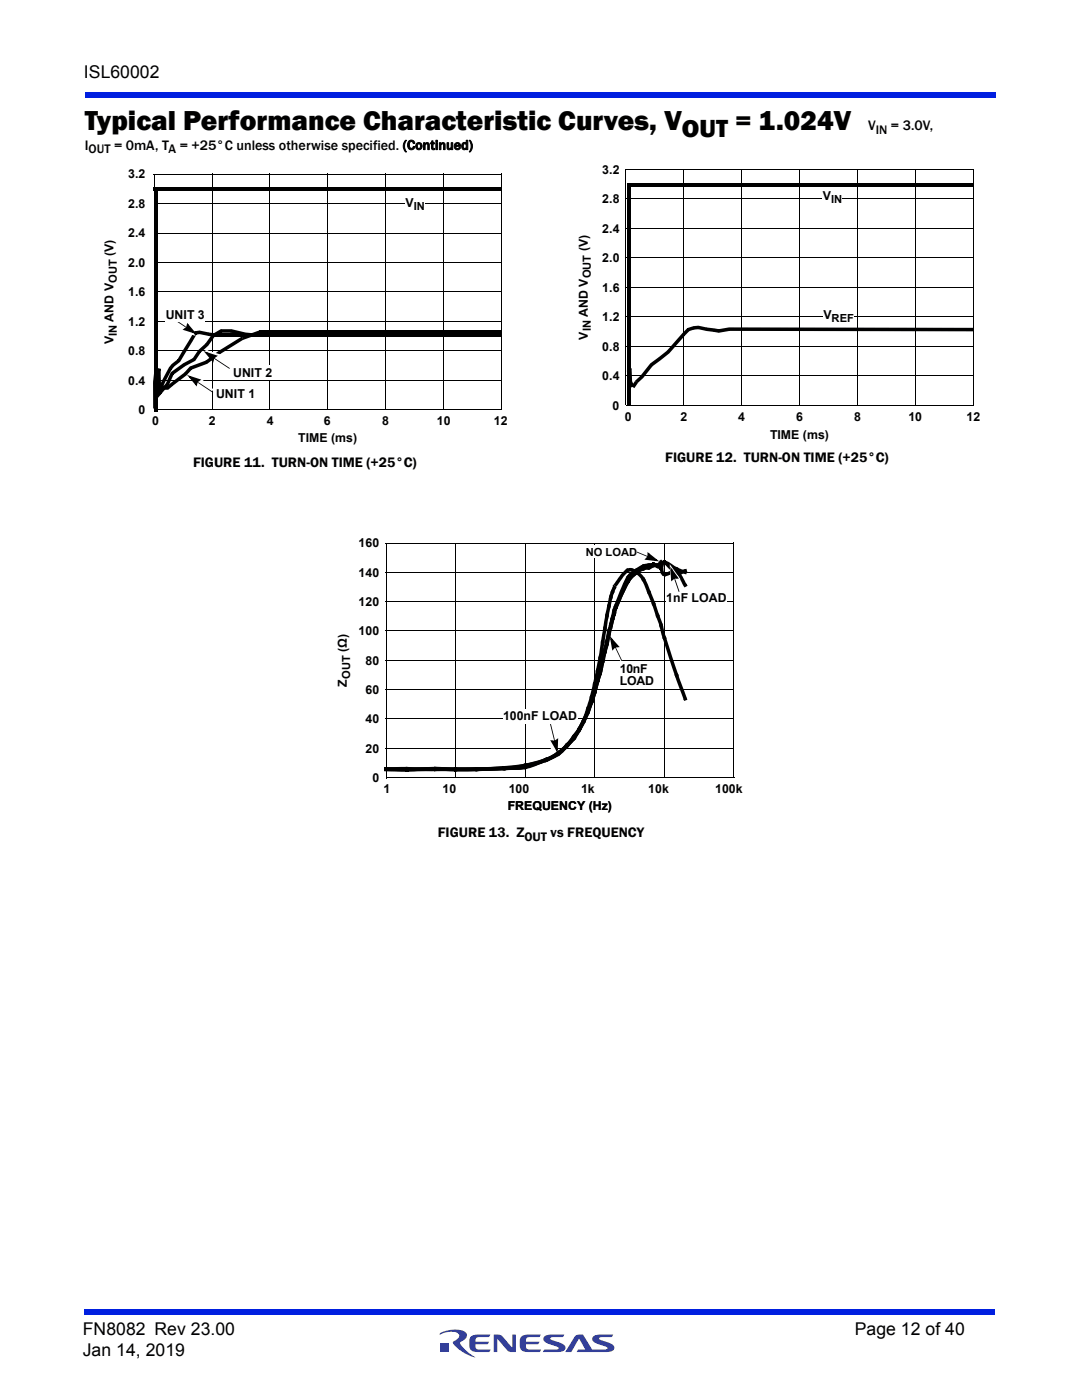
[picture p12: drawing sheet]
<svg xmlns="http://www.w3.org/2000/svg" width="216mm" height="279mm" viewBox="0 0 216 279" stroke-linecap="round" stroke-linejoin="round" font-family="sans-serif">
<g fill="#333f99">
<path d="M98.5 266.3h.7a1.2 1.2 0 0 1 1.1 .5l1.9 2.2v-2.7h.7v3.5h-.7a1.04 1.04 0 0 1-1-.4l-2-2.2v2.6h-.7z"/>
<path d="M93.9 266.8l.8-.4 3.2-.1-.3 .5-2.3 .1a.7 .7 0 0 0-.4 .9h2.7l-.4 .5h-2.3v.4l.2 .5 .2 .1h2.6l-.3 .5h-2.3a1.36 1.36 0 0 1-1.7-1.2l.1-1.5z"/>
<path d="M104 266.8l.8-.4 3.1-.1-.3 .5-2.3 .1a.7 .7 0 0 0-.3 .9h2.7l-.4 .5h-2.3v.4l.1 .5 .3 .1h2.6l-.3 .5h-2.3a1.36 1.36 0 0 1-1.7-1.2l.1-1.5z"/>
<path d="M108.6 266.7l.8-.3 3.2-.1-.3 .5-2.5 .2v.3l.6 .2a3.4 3.4 0 0 1 2.4 1.3 .85 .85 0 0 1-1 1h-3.5l.3-.4 2.8-.2v-.3l-.6-.2a3.4 3.4 0 0 1-2.4-1.3l.1-.5z"/>
<path d="M114.8 266.6a1.8 1.8 0 0 1 1.5-.3l1.9 3h2.3l.7-.1v-.3l-.6-.2a3.4 3.4 0 0 1-2.4-1.3 .85 .85 0 0 1 1-1l3.2-.1-.3 .5-2.5 .2v.3l.6 .2a3.4 3.4 0 0 1 2.4 1.3 .85 .85 0 0 1-1 1h-6.5l.3-.4 1.4-.1-1.2-2.1-1.6 2.6h-1.2z"/>
<path d="M88 268h1.6v1.7h-1.6z"/>
<path d="M87.8 266.1a5.6 5.6 0 0 1 5.1-.2 1.19 1.19 0 0 1-.8 1.8l-.3 .3a6.8 6.8 0 0 0 3 2.9 7.1 7.1 0 0 1-4.4-3l.5-.4a.81 .81 0 0 0 .7-.8 .81 .81 0 0 0-.6-.8 5.3 5.3 0 0 0-3.3 .4z"/>
</g>
<g fill="#001fe0">
<path d="M16.9 261.3h181.7v1h-181.7z"/>
<path d="M16.9 18.4h181.7v1h-181.7z"/>
</g>
<g fill="none" stroke="#000" stroke-width=".2">
<path d="M30.7 34.8h69.3M30.8 34.8v47.1M42.3 34.8v47.1M53.9 34.8v47.1M65.4 34.8v47.1M76.9 34.8v47.1M88.5 34.8v47.1M100 34.7v47.2M30.8 58.3h69.3M30.8 52.4h69.3M30.8 46.5h69.3M30.8 40.6h69.3"/>
<path d="M30.8 75.9h69.3M30.8 70h69.3M30.8 64.1h69.3M30.8 81.8h69.3"/>
</g>
<path d="M42.2 34.7l.2 .1zM53.8 34.7l.2 .1zM65.3 34.7l.2 .1zM76.8 34.7l.2 .1zM88.4 34.7l.1 .1zM30.7 58.2l.1 .2zM30.7 52.3l.1 .2zM30.7 46.4l.1 .2zM30.7 40.6l.1 .1zM30.7 75.8l.1 .2zM30.7 69.9l.1 .2zM30.7 64.1l.1 .1z" fill="#000"/>
<path d="M80.9 39h3.9v3.4h-3.9z" fill="#fff"/>
<path d="M30.7 37.4h69.3v.7h-69.3zM42.8 66.5h57v.7h-57zM48.3 67.2l3.4-1.2 .1 .7-3.3 1.1zM48.9 66.4l1.6 .1v.7l-1.6-.1zM50.5 66.5h49.5v.7h-49.5zM51.7 66h48.3v.7h-48.3zM31.4 73.5l.7 .1v1.3h-.7h.7v3.8l-.5-.4 1.6-1.9 .5 .4-.6-.3 1-2.2a19.3 19.3 0 0 1 4.5-2.9l.4 .5-.6-.4 1.1-1.6 1.5-1.3 .5 .4-.5-.4a5.1 5.1 0 0 1 3-2.9h2.2l2.8 .7-.1 .7-2.9-.7 .2-.7-.1 .7h-2v-.7l.2 .6-1.6 1-.3-.6 .4 .5-1.3 1.8-1.5 1.4-.5-.5 .6 .4a4.5 4.5 0 0 1-3.2 2.8l-.3-.6 .3 .6-2.3 1.7-.4-.6 .5 .5a8.3 8.3 0 0 1-2.6 4l-.6 .7-.1-5.8 .6 .1-.8 2.9-.6-.2 .7 .1v5h-.7v-5.1zM30.8 73.5h.7l.5 4.7-.6-.3 2.3-4.5 .6-.8 1.2-.9 .5 .5-.6-.4 2.4-3.9 .6 .3-.6-.3 1-1.8 1-.1 1.9 .4-.1 .7 .1-.7 1.2 .1-.1 .7-3.1-.5 .2-.7-.1 .7-.7 .1-.2-.7 .4 .5-2.4 4-.6-.4 .6 .4a4.6 4.6 0 0 1-2.2 2.6l-.4-.6 .5 .6-.6 .6-.5-.4 .6 .3-1.1 2-.6-.3 .6 .3-1.7 3.6-.7-5.7h.7l-.2 2.5h-.7h.7l.1 5.6h-.7l-.1-5.6zM31 75.1h.6l.4 1.6-.5 .3 .4-.5 1.1 .6-.2 .7v-.7h.6l.3 .6-.5-.5 1.1-.9-.3 .2 2.8-2.1 .5 .5-.6-.5 1.2-1.2 3.2-1.3 .3 .6-.4-.5 2.7-2 4.6-2.8 .3 .6-4.5 2.8-.4-.6 .4 .5-2.7 2.1-3.2 1.2-.3-.7 .4 .6-1 1.1-2.9 2.2-.4-.5 .5 .5-1 .8a2.38 2.38 0 0 1-2.1-.8l-.4-1.8h.7l-.3 1.5-.7-.1h.7v4.7h-.7v-4.7zM30.7 37.7h.7v44.3h-.7z" fill="#000"/>
<g fill="#fff">
<path d="M43.4 71.2l.4 .3-.2 .3-.4-.3z"/>
<path d="M40.8 69.7l3.5 1.1-.4 .3-2.6-.8 .1-.4 1.8 2.1-.3 .2 .2-.9 .4 .1-.3 1.1z"/>
<path d="M43.2 71.2l.6-.4 .2 .3-.6 .4-.3-.2z"/>
<path d="M43.8 71.5l2.3 1.5-.2 .3-2.3-1.5z"/>
</g>
<path d="M41.4 70.1l2.5 .8-.6 .5-.2 .7z" fill="#fff"/>
<path d="M40.6 70.1l2.9 .9-.5 .2-1.9-.6 .1-.3 1.4 1.5-.3 .3 .1-.7h.4l-.3 1zM42.7 71.3l.2 .2v.2l-.3-.2zM42.5 71.3l.5-.4 .2 .3-.5 .3zM42.9 71.5l3 2-.1 .1-2.9-1.9z" fill="#000"/>
<path d="M41.2 70.4l1.9 .7-.5 .3-.1 .6z" fill="#000"/>
<g fill="#fff">
<path d="M46.5 72.9h7.8v2.9h-7.8z"/>
<path d="M40.1 76l.3 .2-.1 .3-.4-.2z"/>
<path d="M37.5 74.5l3.5 1.1-.4 .2-2.6-.8 .1-.3 1.8 2.1-.3 .2 .2-.9 .4 .1-.3 1.1z"/>
<path d="M39.9 76l.6-.5 .2 .3-.6 .5-.3-.2z"/>
<path d="M40.4 76.2l2.4 1.6-.2 .3-2.3-1.6z"/>
</g>
<path d="M38.1 74.9l2.5 .8-.6 .4-.2 .8z" fill="#fff"/>
<path d="M37.3 74.8l2.9 1-.5 .2-1.9-.6 .1-.4 1.4 1.6-.3 .2 .1-.7 .4 .1-.3 .9zM39.3 76.1l.3 .2v.1l-.4-.2zM39.2 76l.5-.3 .2 .3-.5 .3-.3-.2zM39.6 76.3l2.9 1.9v.2l-2.9-1.9z" fill="#000"/>
<path d="M37.9 75.2l1.9 .6-.5 .4-.1 .5z" fill="#000"/>
<g fill="#fff">
<path d="M43.1 77.3h7.8v2.8h-7.8z"/>
<path d="M36.3 65l.4 .3-.2 .3-.4-.3z"/>
<path d="M36.7 64.3l2.4 2.8-3.5-1.1 .4-.3 2.6 .8-.1 .4-1.8-2.1 .3-.2-.2 .9-.4-.1z"/>
<path d="M35.9 65.7l.6-.4 .3 .2-.7 .5z"/>
<path d="M34 63.5l2.3 1.5-.1 .3-2.4-1.5z"/>
</g>
<path d="M36.8 64.7l1.7 2-2.5-.8 .6-.5z" fill="#fff"/>
<path d="M34.1 63.2l2.9 1.9-.1 .2-2.9-1.9zM36.7 65.6l.5-.3 .3 .1-.6 .5zM37 65.1l.3 .2v.2l-.4-.2zM37.4 64.4l1.8 2.3-2.8-.9 .5-.2 1.9 .6-.1 .3-1.4-1.5 .3-.3-.1 .7h-.4z" fill="#000"/>
<path d="M37.4 64.8l1.3 1.5-1.9-.6 .5-.3z" fill="#000"/>
<path d="M33.1 61.4h7.8v2.8h-7.8z" fill="#fff"/>
<g fill="none" stroke="#000" stroke-width=".2">
<path d="M124.8 33.8h69.4M124.8 39.7h69.4M124.9 33.8v47.1M136.5 33.8v47.2M148 33.8v47.2M159.6 33.8v47.2M171.1 33.8v47.2M182.6 33.8v47.2M194.2 33.7v47.2M124.8 57.3h69.4M124.8 51.5h69.4M124.8 45.6h69.4"/>
<path d="M124.8 75h69.4M124.8 69.1h69.4M124.8 63.2h69.4M124.9 80.8h69.3"/>
</g>
<path d="M125.2 36.5h68.9v.7h-68.9zM125.3 73.4l.7 .1 .1 2.7h-.7l.7-.1 .5 .9-.6 .3-.6-1-.1-2.8 .7 .1zM125.3 73.4l.7 .2-.3 .7-.6-.2zM126.7 76l.6 .4-.7 1.1-.6-.4zM129.7 72.6l.6 .4-2 2.5-1.1 1-.5-.5 1.1-1 .5 .5-.5-.5 2-2.5 1.6-1.2 .5 .6-.5-.6 1.7-1.3 .4 .5-.4-.5 3-3.5a2.73 2.73 0 0 1 2.2-1.4h.1a4.5 4.5 0 0 1 2.5 .2l-.1 .7 .1-.7 2.6 .4-.1 .7v-.7l2.1-.4 48.7 .1v.7l-48.7-.1v-.7l.1 .7-2.1 .4-1.1-.2 .1-.7-.1 .7-3.2-.5 .1-.7v.7l-.8 .1-.2-.7 .2 .7-1 .3-.4-.6 .5 .5-.9 1-.6-.5 .6 .5-3.2 3.5-3.3 2.6zM125.1 74.1h.7v6.2h-.7zM125.2 36.9h.7v44.1h-.7z" fill="#000"/>
<g fill="#fff">
<path d="M164.2 37.5h3.8v3.5h-3.8z"/>
<path d="M164.3 61.4h6.1v3.4h-6.1z"/>
</g>
<g fill="none" stroke="#000" stroke-width=".2">
<path d="M76.9 114.2h69.6M76.9 108.4h69.5M77 108.4v46.9M90.9 108.4v46.7M104.8 108.4v46.7M118.7 108.4v46.7M132.6 108.4v46.7M146.4 108.3v47M76.9 137.6h69.6M76.9 131.8h69.6M76.9 125.9h69.6M76.9 120.1h69.6"/>
<path d="M76.9 149.3h69.6M76.9 143.5h69.6M77 155.2h69.5"/>
</g>
<g fill="#fff">
<path d="M110.1 148.2l.3-.1 .2 .4-.4 .1z"/>
<path d="M109.3 148.3l.4 .1 1.4 2.3-.3 .2 .1-2.8h.3l-.7 .6-.2-.3 .9-.6-.1 3.6z"/>
<path d="M109.6 148.3l.8 .1 .1 .3h-.9z"/>
<path d="M109.4 145.3l.4-.1 .7 2.9-.4 .1z"/>
</g>
<path d="M109.6 148.5l.8 .1 .6-.5-.1 2.7z" fill="#fff"/>
<path d="M109.7 144.1h.1l.9 3.5-.2 .1zM110.2 147.8h.5l.1 .3h-.7zM109.8 147.7l.5 .1 1 1.8-.3 .2v-2.1h.4l-.6 .4-.2-.3 .8-.5-.1 3zM110.5 147.7l.2-.1 .1 .4h-.2z" fill="#000"/>
<path d="M110.1 147.9l.6 .1 .5-.3-.1 1.9z" fill="#000"/>
<g fill="#fff">
<path d="M100.4 141.5h14.8v2.9h-14.8z"/>
<path d="M122.4 129.1l.3-.2 .2 .4-.3 .2z"/>
<path d="M121.3 126.3l2.4 2.8-.5-.1-1.8-2 .3-.2 .5 2.7-.4 .1 .6-.7 .3 .2-.8 .9z"/>
<path d="M122.4 128.9l.9-.2 .1 .4-.8 .1z"/>
<path d="M122.6 129.5l.3-.2 1.7 3.5-.3 .1z"/>
</g>
<path d="M121.6 126.9l1.7 2-.7 .1-.6 .6z" fill="#fff"/>
<path d="M122.6 129.1l.2-.1 .2 .3-.2 .1zM121.7 126.9l2 2.2h-.6l-1.3-1.5 .3-.2 .4 2-.4 .1 .5-.6 .2 .3-.6 .7zM122.6 128.9l.7-.1v.4h-.6zM122.8 129.4l.2-.1 1.9 4.1-.1 .1z" fill="#000"/>
<path d="M122 127.5l1.3 1.5h-.6l-.4 .5z" fill="#000"/>
<g fill="#fff">
<path d="M123.7 132h5.5v2.8h-5.5z"/>
<path d="M128.7 110.9l.5 .2-.2 .3-.4-.2z"/>
<path d="M129 110.1l2.8 2.3-3.6-.4 .4-.4 2.6 .4v.3l-2.2-1.7 .3-.3v.9h-.4z"/>
<path d="M129 111.1l.3 .1-.6 .7-.3-.2z"/>
<path d="M127 110.2l1.7 .7-.1 .3-1.7-.7z"/>
</g>
<path d="M129.1 110.4l2.1 1.7-2.6-.3 .5-.6z" fill="#fff"/>
<path d="M126.7 109.9l2.4 1-.1 .2-2.4-1zM129.2 111l.4 .1-.5 .6-.3-.3zM129.1 110.9l.3 .1-.1 .2-.3-.1zM129.2 110.2l2.4 1.8-3-.3 .4-.3 2 .2-.1 .4-1.6-1.3 .2-.3 .1 .7h-.4z" fill="#000"/>
<path d="M129.4 110.6l1.5 1.2-1.9-.3 .4-.4z" fill="#000"/>
<path d="M116.9 108.9h10.2v2.5h-10.2z" fill="#fff"/>
<g fill="#000">
<path d="M121.5 119.1l.7 .2zM121.6 118.8l.7 .1-.1 .4-.7-.2zM121.5 119.1l.7 .2v.3l-.7-.1zM121.9 118l.7 .2-.4 1.1-.7-.2zM121.9 118l.7 .2zM122 117.7l.7 .2-.1 .3-.7-.2zM121.9 118l.7 .2-.2 .3-.6-.2zM122.3 117.2l.6 .3-.3 .7-.7-.2zM122.3 117.2l.6 .3zM122.4 116.9l.6 .3-.1 .3-.6-.3zM122.4 116.7l.6 .4-.2 .3-.6-.5zM124.2 114.3l.7-.7 .5 .5-.8 .8-1.6 2.2-.6-.4z"/>
<path d="M124.9 113.6l.5 .5zM124.9 113.6l.3-.3 .4 .5-.2 .3zM125 115.9l.6 .3zM125.2 115.6l.6 .3-.2 .3-.6-.3zM125 115.9l.6 .3-.1 .3-.7-.3zM125.8 114.8l1-.8 .5 .5-1 .8-.7 .9-.6-.3zM125.2 115.6l.6 .4-.2 .2-.6-.3zM126.1 114.6l.7-.6 .5 .5-1.1 1-.6 .7-.6-.3zM125 115.1l.6 .3zM125.2 114.8l.6 .3-.2 .3-.6-.3zM125 115.1l.6 .3-.1 .3-.7-.3zM125.4 114.5l1.5-1 .3 .6-1.1 .7-.5 .6-.6-.3z"/>
<path d="M124.8 113.6l.4-.1 .3 .6-.3 .2zM125.2 113.5l.4-.2 .7 .1 .9 .5-.3 .6-.9-.5 .1 .1h-.6zM126.8 114l.5 .5zM126.8 114l.2-.3 .5 .6-.2 .2zM126.5 114.2l.3-.2 .5 .5-.3 .2zM126.8 114l1.4-1.1 .4 .6-1.3 1zM126.8 114l.3-.2 .4 .5-.2 .2zM126.5 113.7l.3-.2 .4 .6-.2 .2zM126.8 113.5l1.4-.8 .3 .6-1.3 .8zM126.6 114.2l.2-.2 .4 .5-.2 .2zM126.8 114l1.4-.8 .3 .6-1.3 .7zM126.9 113.5l.3 .6z"/>
<path d="M126.9 113.5l.2-.2 .4 .6-.3 .2zM127.2 113.9l-.3 .6zM127.2 113.9l.3 .2-.4 .6-.2-.2zM126.9 113.8l.3 .1-.3 .6-.3-.1zM127.2 113.9l.6 .4 .9 1.1-.6 .4-.4-.5-.8-.8zM127.9 113.4l.3-.2 .4 .6-.3 .2zM128.2 113.2l1.2-.3 .2 .7-1.1 .2zM128.2 112.9l.4 .6zM128.2 112.9l.3-.2 .4 .6-.3 .2zM128.2 112.7l.3 .6zM128.2 112.7l.3-.2 .4 .7-.4 .1zM127.9 112.8l.3-.1 .3 .6-.3 .2z"/>
<path d="M128.2 112.7l1.2-.3 .1 .7-1 .2zM128.2 113.2l.3 .6zM128.2 113.2l.4-.1 .2 .6-.3 .1zM128 113l.3-.1 .2 .6-.3 .1zM128.3 112.9l1.2 .1h-.2l.3 .6-1.2-.1h.1zM128.1 115.8l.6-.4zM128.1 115.8l.6-.4 .1 .3-.6 .4zM127.9 115.5l.6-.4 .2 .3-.6 .4zM128.1 115.8l.6-.4 1.1 2.6-.6 .3zM129 113.1l.3-.2 .4 .6-.3 .2zM129.3 112.9l1-.6 .2 .6-.8 .6zM129.4 112.9l.2 .7z"/>
<path d="M129.4 112.9l.3-.1 .2 .7-.3 .1zM129.4 113l.2 .6zM129.4 113l.3-.1 .2 .6-.3 .1zM129.1 112.5l.3-.1 .1 .7-.3 .1zM129.4 112.4h1v.7h-.9zM129.1 113h.3l.1 .7h-.3zM129.4 113l.9-.5 .2 .7-1 .5zM129.4 112.4l.1 .7zM129.4 112.4h.4l.1 .7h-.4zM129.2 118.3l.6-.3zM129.2 118.3l.6-.3 .1 .4-.6 .2zM129 118l.7-.3 .1 .3-.6 .3z"/>
<path d="M129.2 118.3l.6-.3 .9 2.4-.6 .2zM130.1 112.2h.3v.7h-.3zM130.1 112.4h.3v.7h-.3zM130.3 112.3l.2 .6zM130.3 112.3l.3-.1 .2 .6-.3 .1zM130.3 112.5l.2 .7zM130.3 112.5l.3-.1 .2 .7-.3 .1zM130 112.6l.3-.1 .2 .7-.3 .1zM130.3 112.5h1l-.2 .7h-.6zM130.4 112.2l.9 .5h-.2h.1v.7l-.4-.1-.5-.4h.2zM130.4 112.4v.7zM130.4 112.4h.3v.7h-.3z"/>
<path d="M130.4 112.4l1 .1-.3 .7-.7-.1zM130.7 112.9l.3-.2 .4 .6-.3 .2zM131.7 111.9l.5 .5-.8 .9-.4-.6zM131.2 112.7v.7zM131.2 112.7h.4v.7h-.4zM131.3 112.5l-.2 .7zM131.3 112.5l.3 .1-.1 .6h-.4zM131.1 112.4l.3 .1-.3 .7-.4-.2zM131.4 112.5l.6 .6-.3-.1 .4 .6-.4 .1-.6-.5zM131.4 112.5l-.3 .7zM131.4 112.5l.3 .2-.3 .6-.3-.1zM131.1 112.4l.3 .1-.4 .6-.3-.1z"/>
<path d="M131.4 112.5l.8 .8-.6 .4-.6-.6zM131.6 113h.3v.7h-.3zM131.7 111.9l.5 .5zM131.7 111.9l.2-.2 .5 .4-.2 .3zM131.8 113l.3 .6zM131.8 113l.3-.2 .3 .7-.3 .1zM132 112.1l.6-.3v.7h-.1h.1l-.2 .1 .2-.2-.4 1.1-.3 .2v-.7l-.3 .2zM131.6 113.7l.6-.4zM131.6 113.7l.6-.4 .2 .3-.6 .4zM131.4 113.4l.6-.3 .2 .2-.6 .4zM131.6 113.7l.6-.4 .1 .2 .3 .8-.1-.1 .2 .1h-.2h.1l-.1 .7-.3-.1a1.31 1.31 0 0 1-.5-1.2v.1zM132.6 111.8v.7z"/>
<path d="M132.6 111.8h.3v.7h-.3zM132.6 114.3l-.1 .7zM132.6 114.3l.4 .1-.2 .6h-.3zM132.3 111.8h.4l-.2 .7-.4-.1zM132.7 111.8l.8 .4 1.7 1-.3 .7-2.4-1.4zM132.4 114.2l.3 .1-.2 .7-.4-.1zM132.6 114.3l1.7-.5 .9 .1-.3 .6h-.6l.1-.1-1.5 .6h-.4l.2-.7zM132.5 111.7l.3 .2-.4 .5-.3-.2zM132.8 111.9l1.8 1.7 .6 .4-.4 .6-1-.8-1.4-1.4zM134.8 113.9l.3 .1-.2 .6-.3-.1zM135.1 114h.6l1-.4 .1 .7-.7 .3-.8 .1-.4-.1zM135.2 113.2l-.3 .7z"/>
<path d="M135.2 113.2l.3 .2-.3 .6-.3-.1zM134.9 113.1l.3 .1-.3 .7-.4-.2zM135.2 113.2l1.6 .7-.2 .6-1.7-.6zM135.2 113.9l-.3 .6zM135.2 113.9l.3 .1-.3 .6-.3-.1zM135.2 114l-.4 .6zM135.2 114l.3 .2-.4 .6-.3-.2zM134.9 113.7l.3 .2-.4 .6-.3-.2zM135.2 113.9l.8 .7 1 2-.6 .3-1-1.9-.6-.5zM136.7 113.6l.1 .7zM136.7 113.6l.3-.1 .1 .7-.3 .1zM136.8 113.9l-.2 .6z"/>
<path d="M136.8 113.9l.3 .1-.2 .6-.3-.1zM136.4 116.9l.6-.3zM136.4 116.9l.6-.3 .2 .3-.6 .3zM117.7 139.8l.7 .2-.1 .4-.7-.2zM118.3 137.8l.7 .2-.6 2-.7-.2zM117.7 139l.7 .2zM117.8 138.7l.7 .2-.1 .3-.7-.2zM117.7 139l.7 .2-.1 .3-.7-.2zM118.3 136.4l.7 .2-.6 2.6-.7-.2zM117.7 139.8l.7 .3zM117.9 139.5l.6 .3-.1 .3-.7-.3zM117.7 139.9l.7 .2-.1 .3-.7-.2z"/>
<path d="M118.3 138.1l.7 .2-.6 1.8-.7-.2zM117.7 140l.7 .3zM117.9 139.7l.6 .2-.1 .4-.7-.3zM117.8 139.5l.7 .2-.1 .4-.7-.3zM118.3 138.1l.7 .2zM118.4 137.7l.7 .2-.1 .4-.7-.2zM118.3 138.1l.7 .2-.1 .3-.7-.2zM118.9 135.8l.7 .2-.6 2.3-.7-.2zM118.4 137.8l.7 .1-.1 .4-.7-.2zM118.3 137.8l.7 .2zM118.4 137.5l.7 .2-.1 .3-.7-.2zM118.3 137.8l.7 .2-.1 .3-.7-.1z"/>
<path d="M118.9 135.6l.7 .1-.6 2.3-.7-.2zM118.3 136.4l.7 .2zM118.4 136.1l.7 .1-.1 .4-.7-.2zM118.3 136.4l.7 .2-.1 .3-.6-.1zM118.9 133.8l.7 .1-.6 2.7-.7-.2zM118.9 135.8l.7 .2zM119 135.5l.7 .2-.1 .3-.7-.2zM118.9 135.8l.7 .2-.1 .4-.7-.2zM119.4 134.2l.7 .2-.5 1.6-.7-.2zM119 135.5l.7 .1-.1 .4-.7-.2zM118.9 135.8l.7 .2-.1 .3-.7-.2zM119.4 134.2l.7 .1-.5 1.7-.7-.2z"/>
<path d="M118.9 135.6l.7 .1zM119 135.2l.7 .2-.1 .3-.7-.1zM118.9 135.6l.7 .1-.1 .4-.7-.2zM119.4 133.6l.7 .1-.5 2-.7-.1zM118.9 133.8l.7 .1zM119 133.4l.7 .2-.1 .3-.7-.1zM118.9 133.8l.7 .1-.1 .3-.6-.1zM119.4 131.2l.7 .1-.5 2.6-.7-.1zM119.4 134.2l.7 .2zM119.5 133.9l.7 .1-.1 .4-.7-.2zM119.4 134.2l.7 .2-.1 .3-.7-.2zM119.9 132l.7 .2-.5 2.2-.7-.2z"/>
<path d="M119.4 134.2l.7 .1zM119.5 133.8l.7 .2-.1 .3-.7-.1zM119.4 134.2l.7 .1-.1 .4-.7-.2zM119.9 131.8l.7 .1-.5 2.4-.7-.1zM119.4 133.6l.7 .1zM119.5 133.2l.7 .2-.1 .3-.7-.1zM119.4 133.6l.7 .2-.1 .3-.7-.2zM119.7 132.4v.1l.7 .2-.3 1.1-.7-.2 .2-.5 .6 .1-.6-.1zM119.4 131.2l.7 .1zM119.5 130.9l.7 .1-.1 .3-.7-.1zM119.4 131.2l.7 .1-.1 .4-.6-.1zM119.9 128.1l.7 .1-.5 3.1-.7-.1z"/>
<path d="M119.8 132l.7 .2-.1 .5-.7-.2zM119.9 131.5l.7 .2-.1 .5-.7-.2zM119.9 132l.7 .2zM120 131.7l.6 .1v.4l-.7-.2zM119.9 132l.7 .2-.1 .3-.7-.1zM120.4 130l.6 .2-.4 2-.7-.2zM119.9 131.8l.7 .1zM120 131.4l.6 .2v.3l-.7-.1zM119.9 131.8l.7 .1-.1 .4-.7-.2zM120.4 129.9l.6 .1-.4 1.9-.7-.1zM120 131.2l.6 .1v.4l-.7-.2zM119.9 131.5l.7 .2-.1 .3-.7-.2z"/>
<path d="M120.2 130l.7 .2-.1 .5-.7-.2 .7 .2-.2 1-.7-.2zM119.9 128.1l.7 .1zM120 127.7l.6 .1v.4l-.7-.1zM119.9 128.1l.7 .1v.3l-.7-.1zM120.4 125.4l.7 .1-.5 2.7-.7-.1zM120.4 129.6l.6 .2-.1 .4-.7-.2zM120.4 130l.6 .2zM120.4 129.7l.7 .2-.1 .3-.6-.2zM120.4 130l.6 .2-.1 .4-.6-.2zM120.8 128.5l.7 .1-.5 1.6-.6-.2zM120.4 129.9l.6 .1zM120.4 129.6l.7 .1-.1 .3-.6-.1z"/>
<path d="M120.4 129.9l.6 .1-.1 .4-.6-.2zM120.8 128.2l.7 .2-.5 1.6-.6-.1zM120.4 129.2l.7 .2-.1 .4-.6-.2zM120.4 129.6l.6 .2-.1 .3-.6-.2zM120.8 127.8l.7 .2-.5 1.8-.6-.2zM120.4 125.4l.7 .1zM120.4 125l.7 .1v.4l-.7-.1zM120.4 125.4l.7 .1-.1 .3-.7-.1zM120.8 122.8l.7 .1-.4 2.6-.7-.1zM120.8 128.5l.7 .1zM120.8 128.1l.7 .1v.4l-.7-.1zM120.8 128.5l.7 .1-.1 .3-.7-.1z"/>
<path d="M121.2 126.3l.6 .2-.3 2.1-.7-.1zM120.8 128.2l.7 .2zM120.9 127.9l.6 .2v.3l-.7-.2zM120.8 128.2l.7 .2-.1 .3-.7-.1zM121 127.1v.3l.6 .2-.1 .8-.7-.2zM120.8 127.8l.7 .2zM120.9 127.5l.6 .2v.3l-.7-.2zM120.8 127.8l.7 .2-.1 .3-.7-.1zM121.2 125.9l.6 .1-.3 2-.7-.2zM120.8 122.8l.7 .1zM120.8 122.4l.7 .2v.3l-.7-.1zM120.8 122.8l.7 .1-.1 .3-.7-.1z"/>
<path d="M121.2 120.9l.6 .2-.3 1.8-.7-.1zM121.1 127l.7 .1-.2 .5-.6-.2zM121.2 126.6l.6 .1v.4l-.7-.1zM121.2 126.3l.6 .2zM121.2 126l.7 .1-.1 .4-.6-.2zM121.2 126.3l.7 .1-.1 .3-.6-.1zM121.2 126.6l.6 .1v.4l-.7-.2zM121.9 123.5l.7 .2-.8 3-.6-.1zM121.2 125.9l.6 .1zM121.2 125.5l.7 .1-.1 .4-.6-.1zM121.2 125.8l.6 .2v.4l-.7-.2zM121.5 124.5l.7 .2-.4 1.3-.6-.2z"/>
<path d="M121.2 120.9l.6 .2zM121.2 120.6l.7 .1-.1 .4-.6-.2zM121.2 120.9l.6 .2v.3l-.7-.1zM121.5 119.1l.7 .2-.4 1.8-.6-.2zM121.5 125.1l.7 .1v.4l-.7-.2zM121.9 123.5l.7 .2-.4 1.5-.7-.1zM121.5 124.5l.7 .2zM121.6 124.2l.7 .2-.1 .3-.7-.2zM121.5 124.6l.7 .1v.4l-.7-.2zM121.7 123.8l.7 .2-.2 .7-.7-.1zM121.9 123.2l.7 .2-.2 .7-.7-.2zM121.9 123.5l.7 .2z"/>
<path d="M121.9 123.2l.7 .1v.4l-.7-.2zM121.9 123.5l.7 .2-.1 .3-.7-.1zM122.2 122.3l.7 .3-.3 1.1-.7-.2zM122 122.8l.6 .2v.4l-.7-.2zM121.9 123.2l.7 .1-.1 .4-.7-.2zM122.2 121.7l.7 .2-.3 1.4-.7-.1zM121.9 123.5l.7 .2-.2 .3-.6-.2zM122.2 122.4l.7 .2-.3 1.1-.7-.2zM122.2 122.4l.7 .1v.3l-.7-.1zM122.5 121.2l.7 .3-.3 1-.7-.1zM122.2 122.4l.7 .2zM122.3 122.1l.7 .2-.1 .3-.7-.2z"/>
<path d="M122.2 122.5l.7 .1v.3l-.7-.1zM122.5 121.2l.7 .3-.3 1.1-.7-.1zM122.2 121.7l.7 .2zM122.3 121.4l.7 .2-.1 .3-.7-.2zM122.2 121.7l.7 .2-.1 .4-.7-.2zM122.5 120.8l.7 .3-.3 .8-.7-.2zM122.2 122.3l.7 .3zM122.3 122l.7 .2-.1 .4-.7-.3zM122.5 121.2l.7 .3zM122.7 120.9l.6 .3-.1 .3-.7-.3zM122.5 121.2l.7 .3-.2 .3-.6-.3zM125 115.9l.6 .3-2.4 5.3-.7-.3z"/>
<path d="M122.7 120.9l.6 .2-.1 .4-.7-.3zM122.5 120.8l.7 .3zM122.7 120.5l.6 .3-.1 .3-.7-.3zM122.5 120.8l.7 .3-.1 .3-.7-.2zM125 115.1l.6 .3-1.3 2.8-1.1 2.9-.7-.3 1.8-4.3zM130.1 120.6l.6-.2zM130.1 120.6l.6-.2 .2 .3-.7 .2zM130 120.3l.6-.2 .1 .3-.6 .2zM130.1 120.6l.6-.2 .9 2.3-.7 .3zM130.9 123l.7-.3zM130.9 123l.7-.3 .1 .4-.7 .2zM130.8 122.7l.6-.3 .2 .3-.7 .3z"/>
<path d="M130.9 123l.7-.3 .6 2-.6 .2zM131.6 124.9l.6-.2zM131.6 124.9l.6-.2 .1 .4-.6 .1zM131.5 124.6l.7-.2v.3l-.6 .2zM131.6 124.9l.6-.2 .7 2.5-.7 .2zM132.2 127.4l.7-.2zM132.2 127.4l.7-.2 .1 .3-.6 .2zM132.1 127.1l.7-.2 .1 .3-.7 .2zM132.2 127.4l.7-.2 2.4 7.5-.6 .2zM134.7 134.9l.6-.2zM134.7 134.9l.6-.2 .1 .3-.6 .2zM134.6 134.6l.6-.3 .1 .4-.6 .2z"/>
<path d="M134.7 134.9l.6-.2 1.8 4.6-.7 .3zM136.4 139.6l.7-.3zM136.4 139.6l.7-.3 .1 .4-.7 .2zM76.7 153.1h.3v.7h-.3zM77 153.1h4.2v.7h-4.2zM76.7 153.2h.3v.7h-.3zM77 153.2h4.2v.7h-4.2zM77 153.1l4.2 .1v.7l-4.2-.1zM80.9 153.2h.3v.7h-.3zM81.2 153.2v.7zM81.2 153.2h.3v.7h-.3zM81.2 153.2h5.5l.1 .7h-5.6z"/>
<path d="M81.2 153.2h.3l.1 .7h-.4zM81.2 153.2l5.5-.2 .1 .7-5.6 .2zM81.2 153.1v.7zM81.2 153.1h.3v.7h-.3zM81.2 153.2l5.5-.1v.7l-5.5 .1zM80.9 153.1h.3v.7h-.3zM81.2 153.1l5.5 .1v.7l-5.5-.1zM86.4 153.2h.3v.7h-.3zM86.4 153h.3v.7h-.3zM86.7 153.2l.1 .7zM86.7 153.2h.4v.7h-.3zM86.7 153.2h4.2v.7h-4.2z"/>
<path d="M86.7 153l.1 .7zM86.7 153h.4v.7h-.3zM86.7 153l4.2 .2v.7l-4.2-.2zM86.7 153.2v.7zM86.7 153.2h.4v.7h-.4zM86.7 153.1v.7zM86.7 153.1h.4v.7h-.4zM86.4 153.1h.4l-.1 .7h-.3zM86.8 153.1l4.1 .2v.7l-4.2-.2zM90.6 153.2h.3v.7h-.3zM90.6 153.3h.3v.7h-.3zM90.9 153.2v.7z"/>
<path d="M90.9 153.2h.3v.7h-.3zM90.9 153.2h4.2v.7h-4.2zM90.9 153.2l4.2-.1v.7l-4.2 .1zM90.9 153.2h.3l.1 .7h-.4zM90.9 153.3l4.2-.1v.7l-4.2 .1zM90.9 153.3v.7zM90.9 153.3h.4l-.1 .7h-.3zM94.7 153.1h.4v.7h-.4zM94.7 153.2h.4v.7h-.3zM95.1 153.2l5.5-.3v.7l-5.5 .3zM95.1 153.2v.7zM95.1 153.2h.3v.7h-.3z"/>
<path d="M95.1 153.2l5.5-.2v.7l-5.5 .2zM95.1 153.1v.7zM95.1 153.1h.3v.7h-.3zM95.1 153.1l5.5-.1v.7l-5.5 .1zM94.7 153.1h.4v.7h-.3zM95.1 153.1l5.5-.1v.6l-5.5 .2zM100.3 153h.3v.6h-.3zM100.6 153v.7zM100.6 153h.3l.1 .7h-.4zM100.2 153.1l.4-.1v.7l-.3 .1zM100.6 153l4.1-.6 .2 .7-4.3 .6zM100.6 152.9v.7z"/>
<path d="M100.6 152.9h.3l.1 .7h-.4zM100.2 152.9h.4v.7h-.3zM100.6 152.9l4.1-.5 .2 .7-4.3 .5zM100.3 153h.3v.7h-.3zM100.6 153l2.6-.1 1.5-.2 .2 .7-1.6 .2-2.7 .1zM100.6 153v.6zM100.6 153h.3l.1 .6h-.4zM100.6 153h2.6l1.6-.2 .1 .7-1.5 .2-2.8-.1zM104.4 152.8l.3-.1 .2 .7-.4 .1zM104.7 152.7l1.6-.4 2.5-1 .3 .6-2.6 1-1.6 .5zM104.4 152.9l.3-.1 .2 .7-.4 .1zM104.7 152.8l1.3-.3 2.8-1.2 .3 .7-2.8 1.1-1.4 .4z"/>
<path d="M104.7 152.4l.2 .7zM104.7 152.4h.4l.1 .6-.3 .1zM104.4 152.5l.3-.1 .2 .7-.4 .1zM104.7 152.4l4.2-1 .2 .7-4.2 1zM104.7 152.7l.2 .7zM104.7 152.7l.4-.1 .1 .7-.3 .1zM104.7 152.4l.4-.1 .1 .7-.3 .1zM104.4 152.5l.3-.1 .2 .7h-.4zM104.7 152.4l4.2-1.1 .2 .6-4.2 1.2zM104.8 152.8l.1 .7zM104.8 152.8h.3l.1 .7h-.3zM108.5 151.5l.3-.1 .3 .7-.3 .1z"/>
<path d="M108.8 151.4l1.2-.6 1.2-.8 .4 .5-1.2 .9-1.3 .7zM108.8 151.3l.3 .6zM108.8 151.3l.4-.2 .2 .7-.3 .1zM108.5 151.4l.3-.1 .3 .6-.3 .1zM108.8 151.3l2.4-1.2 .4 .6-1.1 .7-1.4 .5zM108.8 151.3l.3 .7zM108.8 151.3l.4-.1 .2 .6-.3 .2zM108.5 151.4l.3-.1 .3 .7-.3 .1zM108.8 151.3l2.4-1.3 .4 .6-2.5 1.4zM108.9 151.4l.2 .7zM108.9 151.4l.3-.1 .2 .7-.3 .1zM108.9 151.3l.2 .6z"/>
<path d="M108.9 151.3l.3-.1 .2 .6-.3 .1zM108.5 151.4l.4-.1 .2 .6-.3 .1zM108.9 151.3l2.3-1.1 .4 .6-.9 .5-1.6 .6zM111.2 150l.4 .5zM111.2 150l.3-.2 .4 .5-.3 .2zM111.2 150.1l.4 .6zM111.2 150.1l.2-.2 .5 .6-.3 .2zM110.9 150.1l.3-.2 .4 .6-.3 .2zM111.2 149.9l1.7-1.3 .5 .5-1.8 1.4zM110.9 150.3l.3-.2 .4 .6-.3 .2zM111.2 150.1l1.7-1.7 .5 .5-1.8 1.8zM111.2 150l.4 .6z"/>
<path d="M111.2 150l.3-.2 .4 .6-.3 .2zM110.9 150.2l.3-.2 .4 .6-.3 .1zM111.2 150l1.7-1.5 .5 .4-1.8 1.7zM111.2 150.2l.4 .6zM111.2 150.2l.3-.2 .4 .6-.3 .2zM110.9 150.4l.3-.2 .4 .6-.3 .2zM111.2 150.2l1.7-1.6 .5 .4-1.8 1.8zM112.9 148.6l.5 .4-.2 .3-.5-.4zM114.2 146.7l.6 .5-1.4 1.8-.5-.4zM112.9 148.4l.5 .5zM113.1 148.2l.5 .4-.2 .3-.5-.5zM112.9 148.6l.5 .4z"/>
<path d="M113.1 148.3l.6 .5-.3 .2-.5-.4zM112.9 148.6l.5 .5zM112.9 148.6l.3-.3 .4 .6-.2 .2zM112.7 148.8l.2-.2 .5 .5-.3 .2zM114.3 147.1l.5 .5-1.4 1.5-.5-.5zM112.7 148.7l.2-.3 .5 .5-.2 .2zM114.3 146.9l.5 .5-1.4 1.5-.5-.5zM112.9 148.5l.5 .4zM112.9 148.5l.3-.3 .4 .5-.2 .2zM112.7 148.7l.2-.3 .5 .5-.2 .3zM112.9 148.4l1.4-1.3 .5 .5-1.4 1.3zM114.2 147.1l.6 .4-.2 .3-.6-.4z"/>
<path d="M115.3 145.3l.6 .3-1.1 1.9-.6-.4zM114.2 147l.6 .4-.2 .3-.6-.5zM115.1 145.8l.5 .4-.1 .3 .1-.3-.8 1.2-.6-.4 .3-.4 .6 .4-.6-.4zM114.2 147.1l.6 .5-.2 .2-.6-.4zM115 145.9l.7 .3-.9 1.4-.6-.5 .3-.4 .6 .4-.6-.4zM114.2 146.7l.6 .5zM114.4 146.5l.6 .4-.2 .3-.6-.5zM114.2 146.7l.6 .5-.2 .2-.6-.4zM115.3 145.3l.6 .3-1.1 1.6-.6-.5zM114.3 147.1l.5 .5zM114.5 146.8l.5 .5-.2 .3-.5-.5zM114.3 146.9l.5 .5z"/>
<path d="M114.5 146.7l.5 .5-.2 .2-.5-.5zM114.5 146.9l.5 .4-.2 .3-.5-.5zM115.3 145.4l.6 .4-.3 .4-.6-.4zM115.3 145.5l.6 .3-.2 .5-.7-.4zM115.3 145.5l.6 .3-.1 .3-.7-.3zM116.2 143.5l.6 .3-.9 2-.6-.3zM115.3 145.3l.6 .3zM115.5 145l.6 .4-.2 .2-.6-.3zM115.3 145.3l.6 .3-.1 .3-.7-.3zM116.2 143.6l.6 .3-.9 1.7-.6-.3zM115.5 145.1l.6 .4-.2 .3-.6-.4zM115.3 145.4l.6 .4-.2 .3-.6-.4z"/>
<path d="M116.2 143.8l.6 .3-.9 1.7-.6-.4zM115.5 145.2l.6 .3-.2 .3-.6-.3zM115.3 145.3l.6 .3-.2 .3-.6-.3zM116.2 143.5l.6 .3-.9 1.8-.6-.3zM116.2 143.8l.6 .3zM116.4 143.5l.6 .3-.2 .3-.6-.3zM116.2 143.8l.6 .3-.1 .3-.6-.3zM117 141.8l.6 .2-.8 2.1-.6-.3zM116.2 143.5l.6 .3zM116.4 143.2l.6 .3-.2 .3-.6-.3zM116.2 143.5l.6 .3-.1 .3-.6-.3zM117 141.9l.6 .2-.8 1.7-.6-.3z"/>
<path d="M116.2 143.5l.7 .3-.2 .3-.6-.3zM117 141.3l.6 .2-.7 2.3-.7-.3zM116.2 143.6l.6 .3zM116.4 143.3l.6 .3-.2 .3-.6-.3zM116.2 143.5l.6 .4-.1 .3-.6-.4zM117 142.1l.6 .2-.8 1.6-.6-.4zM117 142.1l.6 .2zM117.1 141.8l.7 .2-.2 .3-.6-.2zM117 142.1l.6 .2-.1 .3-.6-.2zM117.7 139.8l.7 .3-.8 2.2-.6-.2zM117 141.8l.6 .2zM117.1 141.5l.7 .2-.2 .3-.6-.2z"/>
<path d="M117 141.8l.6 .2-.1 .4-.6-.3zM117.7 140l.7 .3-.8 1.7-.6-.2zM117 141.9l.6 .2zM117.1 141.5l.7 .3-.2 .3-.6-.2zM117 141.9l.6 .2-.1 .3-.6-.2zM117.7 139.8l.7 .3-.8 2-.6-.2zM117 141.3l.6 .2zM117.1 141l.7 .2-.2 .3-.6-.2zM117 141.3l.6 .2-.1 .4-.6-.3zM117.7 139l.7 .2-.8 2.3-.6-.2zM117.7 140l.7 .2-.1 .3-.7-.2zM118.3 138.1l.7 .2-.6 1.9-.7-.2z"/>
</g>
<g fill="#fff">
<path d="M132.9 117.9h12.1v2.8h-12.1z"/>
<path d="M134.5 115.5l.3-.2 .1 .5-.3 .1z"/>
<path d="M133.6 112.6l2.2 3-.5-.1-1.6-2.2 .3-.2 .2 2.8h-.4l.7-.6 .2 .2-.8 .8z"/>
<path d="M134.5 115.3l.9-.1v.4h-.8z"/>
<path d="M134.6 115.9l.3-.1 .7 1.8-.4 .1z"/>
</g>
<path d="M133.9 113.2l1.5 2.2h-.8l-.6 .5z" fill="#fff"/>
<path d="M134.5 115.3h.1l.1 .3-.1 .1zM133.8 113.1l1.7 2.4-.5-.1-1.2-1.6 .3-.2 .2 2-.4 .1 .5-.6 .2 .3-.7 .6zM134.4 115.1h.7v.4h-.6zM134.6 115.7l.1-.1 .9 2.5h-.2z" fill="#000"/>
<path d="M134 113.7l1.1 1.6h-.6l-.4 .4z" fill="#000"/>
<path d="M123.7 134.5h6.8v2.8h-6.8z" fill="#fff"/>
<text font-size="5.6" x="16.9" y="26">Typical Performance Characteristic Curves, V</text>
<text font-size="5.1" x="136.1" y="27.4">OUT = 1.024V</text>
<g font-size="3.5">
<text x="16.7" y="15.6">ISL60002</text>
<text x="16.5" y="266.5">FN8082 Rev 23.00</text>
<text x="170.6" y="266.5">Page 12 of 40</text>
<text x="16.5" y="270.7">Jan 14, 2019</text>
</g>
<g font-size="2.8">
<text x="16.9" y="29.9">I</text>
<text x="173.2" y="26">V</text>
<text x="38.5" y="93.1">FIGURE 11. TURN-ON TIME (+25°C)</text>
<text x="132.8" y="92.2">FIGURE 12. TURN-ON TIME (+25°C)</text>
<text x="87.4" y="167">FIGURE 13. Z</text>
<text x="109.9" y="167">vs FREQUENCY</text>
</g>
<g font-size="2.5">
<text x="174.8" y="26.7">IN = 3.0V,</text>
<text x="17.7" y="30.6">OUT = 0mA, TA = +25°C unless otherwise specified. (Continued)</text>
<text x="25.6" y="35.6">3.2</text>
<text x="120.2" y="34.7">3.2</text>
<text x="25.6" y="41.5">2.8</text>
<text x="80.9" y="41.3">V</text>
<text x="120.2" y="40.6">2.8</text>
<text x="164.2" y="39.8">V</text>
<text x="25.6" y="47.4">2.4</text>
<text x="120.2" y="46.5">2.4</text>
<text x="25.6" y="53.3">2.0</text>
<text x="117.3" y="50.2" transform="rotate(-90 117.3 50.2)">(V)</text>
<text x="120.2" y="52.4">2.0</text>
<text x="25.6" y="59.1">1.6</text>
<text x="120.2" y="58.2">1.6</text>
<text x="25.6" y="65">1.2</text>
<text x="33.1" y="63.6">UNIT 3</text>
<text x="117.3" y="63.2" transform="rotate(-90 117.3 63.2)">AND V</text>
<text x="120.2" y="64.1">1.2</text>
<text x="164.3" y="63.7">V</text>
<text x="22.7" y="68.7" transform="rotate(-90 22.7 68.7)">V</text>
<text x="25.6" y="70.9">0.8</text>
<text x="117.3" y="67.8" transform="rotate(-90 117.3 67.8)">V</text>
<text x="120.2" y="70">0.8</text>
<text x="25.6" y="76.8">0.4</text>
<text x="46.5" y="75.2">UNIT 2</text>
<text x="120.2" y="75.9">0.4</text>
<text x="27.6" y="82.7">0</text>
<text x="43.1" y="79.5">UNIT 1</text>
<text x="122.2" y="81.7">0</text>
<text x="30.4" y="84.8">0</text>
<text x="41.7" y="84.8">2</text>
<text x="53.2" y="84.8">4</text>
<text x="59.5" y="88.3">TIME (ms)</text>
<text x="64.6" y="84.8">6</text>
<text x="76.3" y="84.8">8</text>
<text x="87.2" y="84.8">10</text>
<text x="98.5" y="84.8">12</text>
<text x="124.7" y="84">0</text>
<text x="135.8" y="84">2</text>
<text x="147.3" y="84">4</text>
<text x="153.6" y="87.5">TIME (ms)</text>
<text x="158.9" y="84">6</text>
<text x="170.4" y="84">8</text>
<text x="181.3" y="84">10</text>
<text x="192.8" y="84">12</text>
<text x="71.6" y="109.2">160</text>
<text x="71.6" y="115.1">140</text>
<text x="71.6" y="120.9">120</text>
<text x="132.9" y="120.1">1nF LOAD</text>
<text x="69.2" y="130.2" transform="rotate(-90 69.2 130.2)">(Ω)</text>
<text x="71.6" y="126.8">100</text>
<text x="69.2" y="137" transform="rotate(-90 69.2 137)">Z</text>
<text x="72.9" y="132.7">80</text>
<text x="123.7" y="134.2">10nF</text>
<text x="123.7" y="136.7">LOAD</text>
<text x="72.9" y="138.5">60</text>
<text x="100.4" y="143.8">100nF LOAD</text>
<text x="72.9" y="144.4">40</text>
<text x="72.9" y="150.2">20</text>
<text x="74.3" y="156.1">0</text>
<text x="76.5" y="158.2">1</text>
<text x="88.3" y="158.2">10</text>
<text x="101.3" y="161.6">FREQUENCY (Hz)</text>
<text x="101.5" y="158.2">100</text>
<text x="115.9" y="158.2">1k</text>
<text x="129.3" y="158.2">10k</text>
<text x="142.7" y="158.2">100k</text>
<text x="104.7" y="167.8">OUT</text>
</g>
<g font-size="2.2">
<text x="82.5" y="41.9">IN</text>
<text x="165.8" y="40.4">IN</text>
<text x="117.9" y="55.6" transform="rotate(-90 117.9 55.6)">OUT</text>
<text x="165.9" y="64.3">REF</text>
<text x="23.3" y="67.1" transform="rotate(-90 23.3 67.1)">IN AND VOUT (V)</text>
<text x="117.9" y="66.1" transform="rotate(-90 117.9 66.1)">IN</text>
<text x="116.9" y="110.9">NO LOAD</text>
<text x="69.8" y="135.5" transform="rotate(-90 69.8 135.5)">OUT</text>
</g>
</svg>
